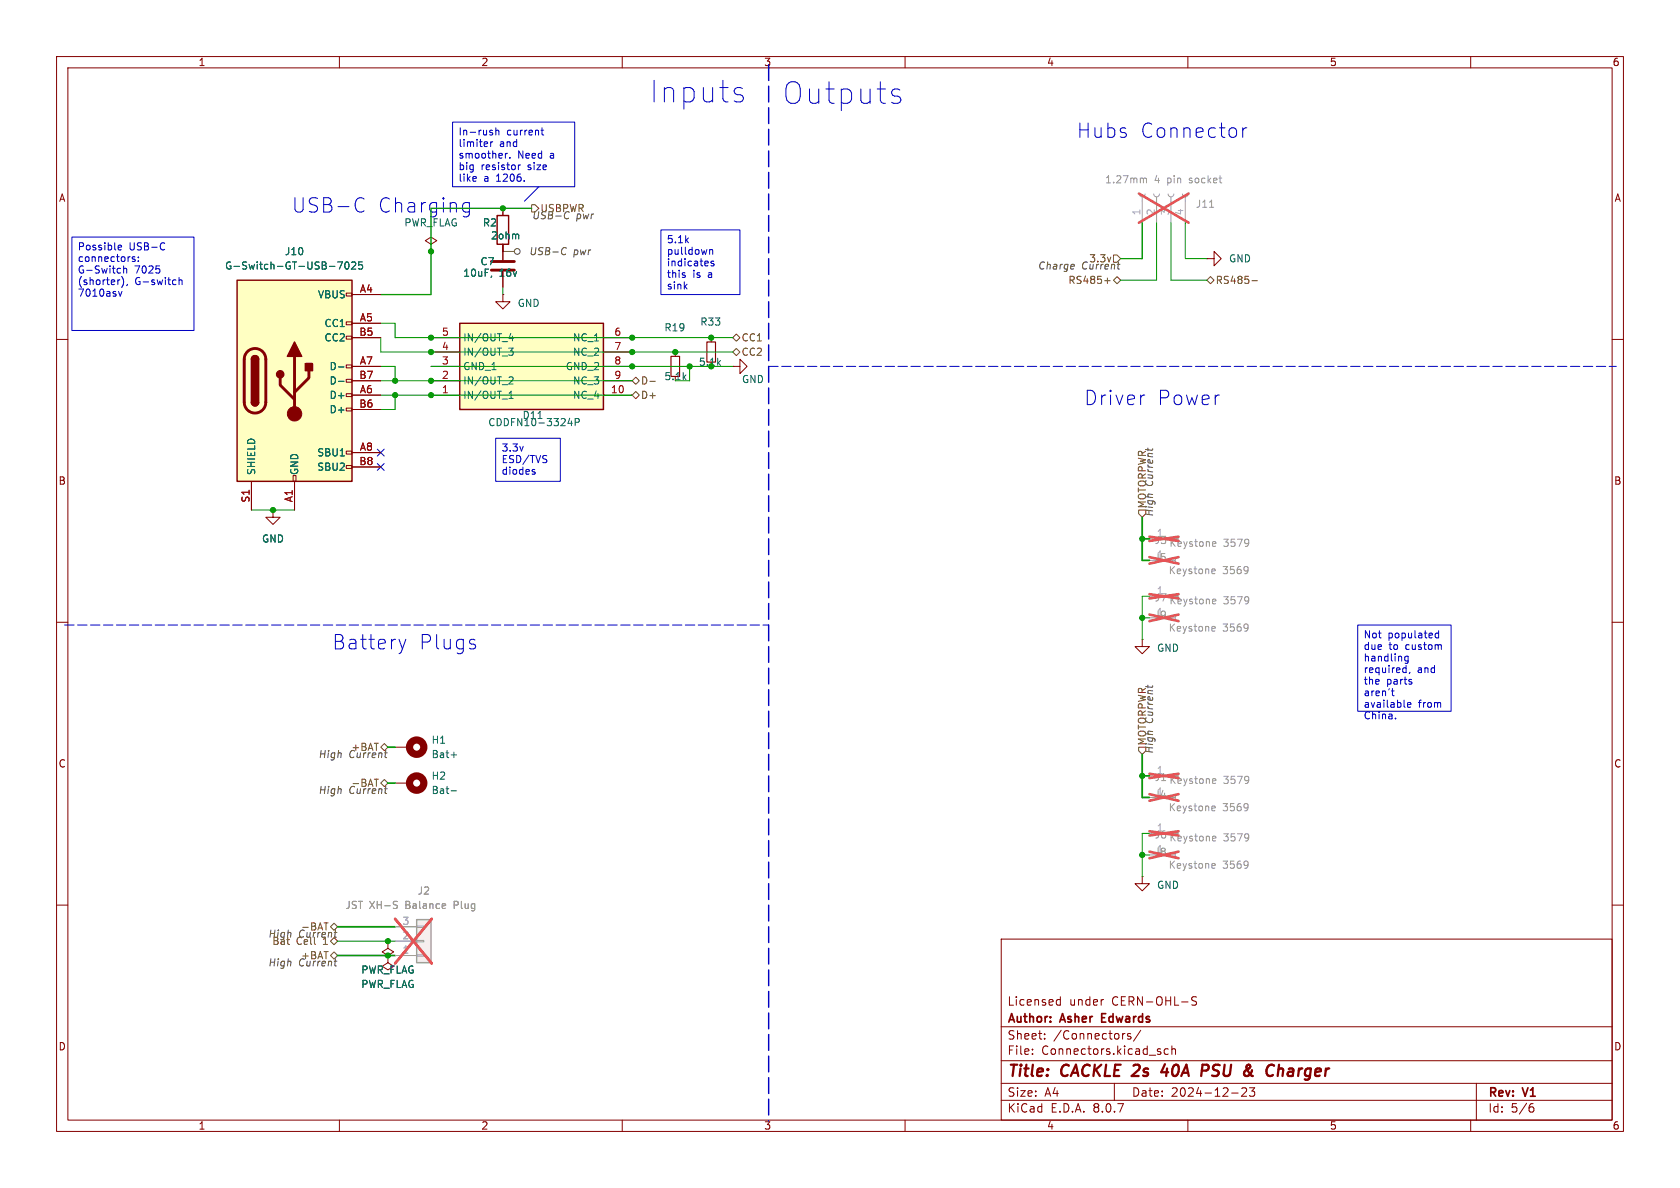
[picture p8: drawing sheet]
<svg xmlns="http://www.w3.org/2000/svg" width="297mm" height="210mm" viewBox="0 0 297 210" stroke-linecap="round" stroke-linejoin="round" font-family="sans-serif">
<g fill="none" stroke="#840000" stroke-width=".18">
<path d="M10 10h277v190h-277zM12 12h273v186h-273zM60 10v2M110 10v2M160 10v2M210 10v2M260 10v2M125.7 59.7v.8M10 60h2M119.4 62.2v.8M129.5 64.8h1.3v-1.3l1.3 1.3-1.3 1.2v-1.2M129.5 64.8h.1"/>
<path d="M285 60h2M10 110h2M285 110h2M10 160h2M177 166h108v32h-108zM186.9 177.6h.6M186.9 176.8h.6M187.5 176.2v1.5M195 176.7h.1M211.5 176.3l-.5-.1-.3 .1v.5l.7 .3 .1 .3-.3 .3-.5-.1M285 160h2M60 198v2"/>
<path d="M110 198v2M160 198v2M177 194.5h108M177 191.5h108M177 187.5h108M177 181.5h108M182.5 186.3v.1M182.5 185.5v.1M184.7 183.6v.1M184.7 182.8v.1M197 191.5v3M198.7 182.7h.2"/>
<path d="M199.9 182.8l-.4-.1-.2 .2 .1 .2 .5 .2v.3h-.6M201.7 182.1l-1.3 2M205.2 186v.3M206.5 185.5l-.4-.1-.3 .3v.4l.2 .2h.5M207.2 185.5l.2-.1 .3 .1 .1 .9M207.2 184.9v1.5M210 198v2M217.7 193.2h1.2M219.5 192.4l.6-.1 .2 .1 .1 .3-.9 1.1h.9M220.9 192.3h.9l-.5 .6 .4 .1v.7l-.2 .1h-.4l-.2-.1M260 198v2M261 191.5v6.5"/>
<path d="M270.6 195.7h.4l.2 .3-.1 .5-.5 .1M271 195.1l-.4 .1"/>
</g>
<path d="M205.9 188.1l-.6 1.4h1.2M206.3 188.9l-.1 1.3M212.6 188.2l.9 .1a.58 .58 0 0 1-.3 1h-.7M226.1 189l.2-.1 .5 .1-.1 1.2" fill="none" stroke="#840000" stroke-width=".4"/>
<path d="M194.8 179.9h.5M195.5 179.2h-.7v1.5h.7" fill="none" stroke="#840000" stroke-width=".3"/>
<path d="M203.2 109.2h4.6M208.3 108.7l-.4 .2-.1 .3 .1 .4 .4 .1" fill="none" stroke="#a1a1a1" stroke-width=".18"/>
<path d="M214.4 110.7l.4 .1v.2l-.6 .2M214.8 111.5l-.4 .1M220.6 110.4v.9M220.6 110.9v.1" fill="none" stroke="#989898" stroke-width=".18"/>
<path d="M203.2 108.6l5.2 1.2M208.4 108.6l-5.2 1.2" fill="none" stroke="#e65255" stroke-width=".46"/>
<path d="M118.6 63h1.5v3.5h-1.5zM125 60.5h1.5v3.5h-1.5z" fill="none" stroke="#840000" stroke-width=".2"/>
<path d="M81.3 57.2h25.4v15.2h-25.4z" fill="#ffffc2"/>
<path d="M81.3 57.2h25.4v15.2h-25.4z" fill="none" stroke="#840000" stroke-width=".25"/>
<path d="M76.2 59.7h5.1M106.7 59.7h5.1M76.2 69.9h5.1M76.2 67.3h5.1M76.2 64.8h5.1M76.2 62.2h5.1M106.7 69.9h5.1M106.7 67.3h5.1M106.7 64.8h5.1M106.7 62.2h5.1" fill="none" stroke="#840000" stroke-width=".18"/>
<path d="M90 59.8h.8M90.6 59.4v.9M89.9 61.5h.8l-.4 .5 .4 .1v.5l-.2 .2h-.4M90 70.4h.7M90 69.5l.4-.3v1.2M90.2 66.6l.4 .1 .1 .3-.8 .9h.8M100.7 73.9l-.3 .9h.8M101 74.4v.9M101.7 74.7l.6-.1 .1-.2-.1-.3-.6-.1v1.3" fill="none" stroke="#006464" stroke-width=".18"/>
<path d="M73.7 162.6h2.5v7.6h-2.5z" fill="#f0f0f0"/>
<g fill="none" stroke="#a1a1a1" stroke-width=".18">
<path d="M201.4 34.3l.2 .3 .3 .2 .4-.2 .1-.3M201.9 34.8v4.6M204 34.3l.1 .3 .4 .2 .3-.2 .2-.3M204.5 34.8v4.6M206.5 34.3l.2 .3 .3 .2 .4-.2 .1-.3M207 34.8v4.6M209 34.3l.2 .3 .4 .2 .3-.2 .2-.3M209.5 34.8v4.6M203.2 99.1h4.6M203.2 95.3h3.8M208.3 98.6l-.4 .1-.1 .4 .1 .3 .4 .2M203.2 105.4h3.8"/>
<path d="M203.2 137.2h3.8M203.2 141h4.6M208.3 140.5l-.4 .1-.1 .4 .1 .3 .4 .2M69.8 168.9h3.9M69.8 166.4h3.9M69.8 163.8h3.9M73.7 163.7h1.2v.3h-1.2zM73.7 166.2h1.2v.3h-1.2zM73.7 168.8h1.2v.2h-1.2z"/>
</g>
<path d="M73.7 162.6h2.5v7.6h-2.5z" fill="none" stroke="#a1a1a1" stroke-width=".25"/>
<g fill="none" stroke="#989898" stroke-width=".18">
<path d="M202.1 31.7l.2-.2h.3l.1 .8M213.8 36.6h.8M214.5 95.7l.4 .1 .1 .2-.6 .2M214.9 96.5l-.4 .1M220.7 95.4v.9M220.8 95.9l-.1 .1M214.4 100.6h.4v.3l-.6 .1M214.5 105.9l.4 .1 .1 .2-.6 .1M214.8 101.4h-.4M214.9 106.7l-.4 .1M220.6 100.3v.8M220.6 100.7v.1"/>
<path d="M220.7 105.6v.8M220.8 106l-.1 .1M214.5 137.7h.4l.1 .3-.6 .1M214.9 138.4l-.4 .1M220.7 137.4v.8M220.8 137.8l-.1 .1M69.8 159.3l.5 .1M70 160l.3 .2-.3 .4M78.6 159.8l.2 .3-.6 .1M214.4 142.5h.4v.3l-.6 .1M214.8 143.3h-.4M220.6 142.2v.8"/>
<path d="M220.6 142.6v.1M78.7 160.5l-.1 .1"/>
</g>
<g fill="none" stroke="#e65255" stroke-width=".46">
<path d="M201.3 34.2l8.8 5.2M210.1 34.2l-8.8 5.2M203.2 98.5l5.2 1.1M203.2 94.9l5.2 .7M208.4 98.5l-5.2 1.1M208.4 94.9l-5.2 .7M203.2 105l5.2 .8M208.4 105l-5.2 .8M203.2 136.8l5.2 .7M208.4 136.8l-5.2 .7M203.2 140.4l5.2 1.2M208.4 140.4l-5.2 1.2"/>
<path d="M69.8 162.4l6.5 7.9M76.3 162.4l-6.5 7.9"/>
</g>
<g fill="none" stroke="#840000" stroke-width=".18">
<path d="M88.9 36.8v1.3M76.2 43.2l1-.7-1-.6-1 .6 1 .7v1.3M76.2 44.5h.1M88.9 52.1v1.2h1.3l-1.3 1.3-1.3-1.3h1.3M88.9 52.1h.1M88.9 43.2v2.8M88.9 48v2.8M213.4 45.7h1.2v-1.2l1.3 1.2-1.3 1.3v-1.3M213.4 45.7h.1M48.3 90.2v1.2h1.2l-1.2 1.3-1.3-1.3h1.3M48.3 90.2h.1M201.9 113v1.3h1.3l-1.3 1.3-1.2-1.3h1.2"/>
<path d="M201.9 113h.1M69.8 138.4h2.6M69.8 132.1h2.6M68.6 166.4v1.2l1 .7-1 .6-1-.6 1-.7M68.6 166.4h.1M68.6 168.9v1.3l1 .6-1 .7-1-.7 1-.6M68.6 168.9h.1"/>
</g>
<path d="M87.9 38.1h2v5.1h-2z" fill="none" stroke="#840000" stroke-width=".25"/>
<path d="M86.9 48.8l-.1 .2M91.5 41.4l.2 .2v.6M79.8 139.8h.9M79.8 133.4h.9" fill="none" stroke="#006464" stroke-width=".18"/>
<g fill="none" stroke="#840000" stroke-width="1.3">
<circle cx="73.7" cy="138.4" r="1.27"/>
<circle cx="73.7" cy="132.1" r="1.27"/>
</g>
<path d="M86.9 47.8h4M86.9 46.2h4" fill="none" stroke="#840000" stroke-width=".51"/>
<path d="M41.9 49.5h20.3v35.6h-20.3z" fill="#ffffc2"/>
<g fill="none" stroke="#840000" stroke-width=".18">
<path d="M88.9 36.8v1.3M61.2 59.4h1v.5h-1zM61.2 56.9h1v.5h-1zM61.2 51.8h1v.5h-1zM62.2 52.1h5.1M62.2 57.2h5.1M62.2 59.7h5.1M88.9 43.2v2.8M88.9 48v2.8M61.2 79.8h1v.5h-1zM61.2 72.1h1v.5h-1zM61.2 69.6h1v.5h-1z"/>
<path d="M61.2 67.1h1v.5h-1zM61.2 64.5h1v.5h-1zM62.2 69.9h5.1M62.2 64.8h5.1M62.2 72.4h5.1M62.2 67.3h5.1M44.4 85.1v5.1M48.3 90.2h.1M51.8 84.1h.5v1h-.5zM52.1 85.1v5.1M61.2 82.3h1v.5h-1zM62.2 80h5.1"/>
<path d="M62.2 82.6h5.1M201.9 154.9v1.3h1.3l-1.3 1.3-1.2-1.3h1.2M201.9 154.9h.1M68.6 166.4h.1M68.6 168.9h.1"/>
</g>
<path d="M41.9 49.5h20.3v35.6h-20.3zM44.4 71.1a.64 .64 0 0 0 .7 .7 .64 .64 0 0 0 .6-.7M44.4 63.5a.64 .64 0 0 1 .7-.6 .64 .64 0 0 1 .6 .6" fill="none" stroke="#840000" stroke-width=".25"/>
<path d="M43.7 62.2a1.9 1.9 0 0 1 2.1-.5 1.9 1.9 0 0 1 1.2 1.8v7.6a1.91 1.91 0 0 1-1.9 1.9 1.91 1.91 0 0 1-1.9-1.9v-7.7l.2-.7zM49.5 66.8v1.3l2.6 2.5M52.1 63v10.2M54.6 65.5v1.3l-2.5 2.5" fill="none" stroke="#840000" stroke-width=".51"/>
<g fill="#840000" stroke="#840000" stroke-width=".25">
<path d="M44.4 71.1h1.3a.64 .64 0 0 1-.6 .7 .64 .64 0 0 1-.7-.7z"/>
<path d="M44.4 63.5h1.3v7.6h-1.3z"/>
<path d="M44.6 63.1a.64 .64 0 0 1 .7-.2 .64 .64 0 0 1 .4 .6h-1.3z"/>
<path d="M52.1 60.5l1.2 2.5h-2.5z"/>
<path d="M54 64.3h1.2v1.2h-1.2z"/>
<circle cx="49.5" cy="66.2" r=".63"/>
</g>
<circle cx="52.1" cy="73.2" r="1.27" fill="#840000" stroke="#840000" stroke-width=".18"/>
<path d="M58.2 47.1h1M59.7 46.3h.8l-.5 1.3M61.1 46.4l.2-.1a.68 .68 0 0 1 .4 .6 .68 .68 0 0 1-.4 .7 .84 .84 0 0 1-.2-1.2zM62.2 46.4l.5-.1 .2 .4-.8 .9h.8M64 46.3h-.6v.6l.2-.1h.4l.1 .2-.1 .4-.1 .2-.5-.2M86.9 48.8l-.1 .2M91.5 41.4l.2 .2v.6M59.8 64.9h1M59.8 67.4h1" fill="none" stroke="#006464" stroke-width=".18"/>
<path d="M203.2 147.3h3.8M203.2 151.1h4.6M208.3 150.6l-.4 .2-.1 .3 .1 .4 .4 .1M69.8 168.9h3.9M69.8 166.4h3.9M69.8 163.8h3.9" fill="none" stroke="#a1a1a1" stroke-width=".18"/>
<path d="M69.8 159.3l.5 .1M70 160l.3 .2-.3 .4M78.6 159.8l.2 .3-.6 .1M214.4 152.6l.4 .1v.2l-.6 .2M214.5 147.8l.4 .1 .1 .2-.6 .1M214.8 153.4l-.4 .1M214.9 148.6l-.4 .1M220.6 152.3v.9M220.6 152.8v.1M220.7 147.5v.9M220.8 147.9l-.1 .2M78.7 160.5l-.1 .1" fill="none" stroke="#989898" stroke-width=".18"/>
<path d="M203.2 146.9l5.2 .8M203.2 150.5l5.2 1.2M208.4 146.9l-5.2 .8M208.4 150.5l-5.2 1.2M69.8 162.4l6.5 7.9M76.3 162.4l-6.5 7.9" fill="none" stroke="#e65255" stroke-width=".46"/>
<g fill="none" stroke="#484848" stroke-width=".18">
<path d="M100.5 38.6l-.4 .1M88.9 44.5h2M99.6 43.8h.3l.2 .1M100 44.9l-.4 .1M189.8 46.7l.1 .3-.6 .1M197.5 46.7h.5M197.8 47.6h.1M203.8 79.3v.1M68 139.4h.5M68 133.1h.5M68.2 133.9h.2M203.8 121.2v.1"/>
<path d="M68.2 140.3h.2M59.1 169.9h.5M59.1 164.8h.5M59.3 170.8h.2M59.3 165.7h.2"/>
<circle cx="91.4" cy="44.5" r=".51"/>
</g>
<g fill="none" stroke="#725600" stroke-width=".18">
<path d="M94 36.2h.6l.6 .6-.6 .7h-.6zM129.5 59.7l.7-.6 .6 .6-.6 .6zM195.3 49.6h1M195.8 49.1v1M196.8 49.5l.7-.6 .6 .6-.6 .7zM196.8 45.1h.7l.6 .6-.6 .7h-.7zM213.4 49.5l.6-.6 .6 .6-.6 .7zM221.3 49.6h1M111.8 67.3l.6-.6 .6 .6-.6 .6zM111.8 69.9l.6-.7 .6 .7-.6 .6zM114.9 67.4h1M129.5 62.2l.7-.6 .6 .6-.6 .7z"/>
<path d="M201.3 90.2h1.3v.6l-.7 .6-.6-.6zM66.2 137.7h.7M67.9 137.8l.7 .6-.7 .7-.6-.7zM67.9 131.4l.7 .7-.7 .6-.6-.6zM201.3 132.1h1.3v.6l-.7 .7-.6-.7zM57.3 163.1h.7M58.4 168.9l.7-.6 .6 .6-.6 .6zM58.4 166.4l.7-.7 .6 .7-.6 .6zM58.4 163.8l.7-.6 .6 .6-.6 .7z"/>
</g>
<g fill="none" stroke="#0000c2" stroke-width=".18">
<path d="M130.9 16.7l.3 .2 .2 .4-.2 .5-.3 .2M130.9 15.5l.3 .2M158.2 17h.5l.4 .2 .2 .5-.2 .4-.4 .2h-.7M158.2 15.7h.5l.4 .2M63.6 35l.8 .2M64.4 37.3l-.8 .2M80 21.6h21.6v11.4h-21.6zM82 37.4l.3 .1 .7-.1M82 35.9l.3-.1 .7 .1M83 35.8v2.1a.69 .69 0 0 1-.9 .4M84.1 31.3l.1 .2-.6 .1M86.7 25.1v.8"/>
<path d="M86.9 23.4l.2 .2-.2 .3M86.9 23l.1 .1M87.1 25.1l-.4 .2M87.7 22.6v1.3M87.7 23.1l.1-.1 .3 .1 .1 .8M89.3 27.1v.9M89.7 27.1l-.4 .2M90.1 27.8v.2M91.6 29.2v.8M92 29.2l-.4 .2M92.7 31.9v.1M95.2 33l-2.5 2.6"/>
<path d="M95.6 23h.5M95.8 22.6v1.1l.3 .2M219.7 22.6v1.7M220.4 22.6a.65 .65 0 0 0-.7 .5M12.7 41.9h21.6v16.5h-21.6zM20.9 43.8l.6-.2-.1-.2-.3-.1-.2 .2v.6h.5M20.9 51.5l.4 .9 .3-.9M21.5 48.9a1.46 1.46 0 0 1 0 1.9M21.9 47v1.3M21.9 47.5l.1-.1 .3 .1 .1 .8M22.5 50.3l-.1 .2M23.9 45.4h-.4l-.1 .2v.1l.5 .2v.3h-.5"/>
<path d="M24.5 46.1v.1M24.5 45.4v.2M28.2 47.6v.6M28.8 42.9l.3 .1M29.1 44.1l-.3 .1M31.7 49v1.3M31.7 49.6l.1-.1h.3l.1 .8M116.8 40.6h14v11.5h-14zM121.1 48.7v.3M125.5 44.1v.9M125.5 44.2l.1-.1 .3 .1 .1 .8M126.2 46.2h-.3l-.2 .1 .1 .2 .4 .1v.3h-.5"/>
<path d="M87.6 77.5h11.5v7.6h-11.5zM202.1 69.8h.3M94.2 83.4l.3 .1 .1 .2-.2 .1h-.2M94.2 83h.3M70.5 113l.6 1.7M71.1 114.7l-.2 .6M71.7 113l-.6 1.7M84 114l.1 .2-.1 .4M240 110.5h16.5v15.2h-16.5zM248.2 118.1h.4M248.6 117.6v1.3M248.6 118.8l-.4 .1"/>
<path d="M248.9 116v1l-.2 .3-.3-.1M248.9 116.1l-.3-.1-.3 .2 .2 .6h.4M249.2 118.8l-.1 .3M254.3 111.5v1.3M254.3 112l-.3-.1-.3 .3 .1 .5h.5M254.7 114l.1 .8M246.2 121.7v1.1l.3 .2M246.7 127v.1M248.8 124.6l.6-.1v-.3h-.4l-.2 .2 .1 .6h.5M249.5 120.6v.3"/>
</g>
<path d="M135.9 11.4v186.7" fill="none" stroke="#0000c2" stroke-width=".25" stroke-dasharray="2.8 1"/>
<path d="M135.9 64.8h149.8M11.4 110.5h124.5" fill="none" stroke="#0000c2" stroke-width=".18" stroke-dasharray="1.7 .6"/>
<g fill="none" stroke="#009600" stroke-width=".18">
<path d="M204.5 39.4v10.1h-6.4M207 39.4v10.1h6.4M209.5 39.4v6.3h3.9M67.3 57.2h2.5v2.5h59.7M67.3 59.7v2.5h62.2M88.9 50.8v1.3M67.3 64.8h2.5v2.5M67.3 67.3h44.5M67.3 69.9h44.5M69.8 69.9v2.5h-2.5M76.2 64.8h53.3M121.9 64.8v2.5h-2.5"/>
<path d="M44.4 90.2h7.7M201.9 109.2h1.3M203.2 105.4h-1.3v7.6M201.9 151.1h1.3M203.2 147.3h-1.3v7.6M59.7 166.4h10.1"/>
</g>
<path d="M94 36.8h-17.8v15.3h-8.9M201.9 39.4v6.3h-3.8M88.9 43.2v1.3" fill="none" stroke="#009600" stroke-width=".23"/>
<path d="M201.9 95.3h1.3M201.9 91.4v7.7h1.3M68.6 138.4h1.2M68.6 132.1h1.2M201.9 137.2h1.3M201.9 133.4v7.6h1.3M59.7 168.9h10.1M59.7 163.8h10.1" fill="none" stroke="#009600" stroke-width=".3"/>
<path d="M66.7 79.4l1.2 1.2M67.9 79.4l-1.2 1.2M66.7 81.9l1.2 1.3M67.9 81.9l-1.2 1.3" fill="none" stroke="#000084" stroke-width=".18"/>
<g fill="#009600" stroke="#009600" stroke-width=".18">
<circle cx="76.2" cy="44.5" r=".46"/>
<circle cx="76.2" cy="59.7" r=".46"/>
<circle cx="76.2" cy="62.2" r=".46"/>
<circle cx="48.3" cy="90.2" r=".46"/>
<circle cx="76.2" cy="69.9" r=".46"/>
<circle cx="76.2" cy="67.3" r=".46"/>
<circle cx="88.9" cy="36.8" r=".46"/>
<circle cx="119.4" cy="62.2" r=".46"/>
<circle cx="111.8" cy="59.7" r=".46"/>
<circle cx="111.8" cy="64.8" r=".46"/>
<circle cx="111.8" cy="62.2" r=".46"/>
<circle cx="121.9" cy="64.8" r=".46"/>
<circle cx="69.8" cy="69.9" r=".46"/>
<circle cx="69.8" cy="67.3" r=".46"/>
<circle cx="68.6" cy="168.9" r=".46"/>
<circle cx="68.6" cy="166.4" r=".46"/>
<circle cx="201.9" cy="95.3" r=".46"/>
<circle cx="125.7" cy="59.7" r=".46"/>
<circle cx="201.9" cy="151.1" r=".46"/>
<circle cx="201.9" cy="109.2" r=".46"/>
<circle cx="201.9" cy="137.2" r=".46"/>
</g>
<g font-size="5.3" fill="#0000c2">
<text x="114.9" y="18.4">Inputs</text>
<text x="138.4" y="18.6">Outputs</text>
</g>
<g font-size="3.5" fill="#0000c2">
<text x="190.3" y="24.6">Hubs</text>
<text x="201.5" y="24.6">Connector</text>
<text x="51.6" y="37.8">USB-C</text>
<text x="66.8" y="37.8">Charging</text>
<text x="191.6" y="71.9">Driver</text>
<text x="204.5" y="71.9">Power</text>
<text x="58.7" y="115">Battery</text>
<text x="74" y="115">Plugs</text>
</g>
<g font-size="2.8" fill="#840000">
<text x="178" y="190.9">Title:</text>
<text x="187.7" y="190.9">CACKLE 2s</text>
<text x="207" y="190.9">40A</text>
<text x="214.8" y="190.9">PSU</text>
<text x="223.1" y="190.9">&amp;</text>
<text x="227.9" y="190.9">Charger</text>
</g>
<g font-size="2.1" fill="#840000">
<text x="178" y="178">Licensed</text>
<text x="189" y="178">under</text>
<text x="196.6" y="178">CERN-OHL-S</text>
<text x="178" y="184">Sheet:</text>
<text x="178" y="181.2">Author:</text>
<text x="186.2" y="184">/Connectors/</text>
<text x="187.6" y="181.2">Asher</text>
<text x="195.4" y="181.2">Edwards</text>
<text x="178" y="186.7">File:</text>
<text x="184.1" y="186.7">Connectors.kicad_sch</text>
<text x="178" y="196.9">KiCad</text>
<text x="178" y="194.1">Size:</text>
<text x="184.7" y="194.1">A4</text>
<text x="185.7" y="196.9">E.D.A.</text>
<text x="193.3" y="196.9">8.0.7</text>
<text x="200" y="194.1">Date:</text>
<text x="207" y="194.1">2024-12-23</text>
<text x="263" y="194.3">Rev:</text>
<text x="263" y="196.9">Id:</text>
<text x="267.1" y="196.9">5/6</text>
<text x="269.4" y="194.3">V1</text>
</g>
<g font-size="1.8" fill="#840000">
<text x="35" y="11.9">1</text>
<text x="85" y="11.9">2</text>
<text x="135" y="11.9">3</text>
<text x="185" y="11.9">4</text>
<text x="235" y="11.9">5</text>
<text x="285" y="11.9">6</text>
<text x="10.3" y="35.9">A</text>
<text x="285.3" y="35.9">A</text>
<text x="10.3" y="85.9">B</text>
<text x="285.3" y="85.9">B</text>
<text x="10.3" y="135.9">C</text>
<text x="285.3" y="135.9">C</text>
<text x="10.3" y="185.9">D</text>
<text x="285.3" y="185.9">D</text>
<text x="35" y="199.9">1</text>
<text x="85" y="199.9">2</text>
<text x="135" y="199.9">3</text>
<text x="185" y="199.9">4</text>
<text x="235" y="199.9">5</text>
<text x="285" y="199.9">6</text>
</g>
<g font-size="1.8" fill="#0000c2">
<text x="81" y="24.3">In-rush</text>
<text x="81" y="26.3">limiter</text>
<text x="81" y="28.4">smoother.</text>
<text x="88.3" y="26.3">and</text>
<text x="89.6" y="24.3">current</text>
<text x="91.5" y="28.4">Need</text>
<text x="97.3" y="28.4">a</text>
<text x="81" y="30.4">big</text>
<text x="81" y="32.4">like</text>
<text x="85" y="30.4">resistor</text>
<text x="85.5" y="32.4">a</text>
<text x="87.8" y="32.4">1206.</text>
<text x="93.4" y="30.4">size</text>
<text x="71.4" y="40.2">PWR_FLAG</text>
<text x="13.7" y="44.6">Possible</text>
<text x="13.7" y="46.6">connectors:</text>
<text x="22.8" y="44.6">USB-C</text>
<text x="117.8" y="43.3">5.1k</text>
<text x="117.8" y="45.4">pulldown</text>
<text x="117.8" y="47.4">indicates</text>
<text x="13.7" y="48.7">G-Switch</text>
<text x="13.7" y="50.7">(shorter),</text>
<text x="13.7" y="52.8">7010asv</text>
<text x="23.8" y="48.7">7025</text>
<text x="23.8" y="50.7">G-switch</text>
<text x="117.8" y="49.5">this</text>
<text x="117.8" y="51.5">sink</text>
<text x="122.5" y="49.5">is</text>
<text x="125.3" y="49.5">a</text>
<text x="88.6" y="80.1">3.3v</text>
<text x="88.6" y="82.2">ESD/TVS</text>
<text x="88.6" y="84.2">diodes</text>
<text x="241" y="113.2">Not</text>
<text x="245.4" y="113.2">populated</text>
<text x="241" y="115.2">due</text>
<text x="241" y="117.3">handling</text>
<text x="241" y="119.3">required,</text>
<text x="245.5" y="115.2">to</text>
<text x="248.6" y="115.2">custom</text>
<text x="250.6" y="119.3">and</text>
<text x="241" y="121.3">the</text>
<text x="241" y="123.4">aren't</text>
<text x="241" y="125.4">available</text>
<text x="245.1" y="121.3">parts</text>
<text x="250.7" y="125.4">from</text>
<text x="241" y="127.5">China.</text>
</g>
<g font-size="1.8" fill="#989898">
<text x="195.3" y="32.6">1.27mm</text>
<text x="204.1" y="32.6">4</text>
<text x="206.4" y="32.6">pin</text>
<text x="210.5" y="32.6">socket</text>
<text x="211.3" y="36.9">J11</text>
<text x="204" y="99.4">J5</text>
<text x="204" y="96.4">J3</text>
<text x="204.4" y="98.8">1</text>
<text x="206.5" y="101.7">Keystone</text>
<text x="206.6" y="96.9">Keystone</text>
<text x="216.1" y="101.7">3569</text>
<text x="216.3" y="96.9">3579</text>
<text x="204" y="106.5">J7</text>
<text x="206.6" y="107">Keystone</text>
<text x="216.3" y="107">3579</text>
<text x="204" y="109.6">J9</text>
<text x="204.4" y="109">1</text>
<text x="206.5" y="111.9">Keystone</text>
<text x="216.1" y="111.9">3569</text>
<text x="204.4" y="136.9">1</text>
<text x="204" y="141.3">J4</text>
<text x="204" y="138.3">J1</text>
<text x="204.4" y="140.7">1</text>
<text x="206.5" y="143.6">Keystone</text>
<text x="206.6" y="138.8">Keystone</text>
<text x="216.1" y="143.6">3569</text>
<text x="216.3" y="138.8">3579</text>
<text x="204" y="148.4">J6</text>
<text x="204.4" y="147.1">1</text>
<text x="206.6" y="148.9">Keystone</text>
<text x="216.3" y="148.9">3579</text>
<text x="204" y="151.5">J8</text>
<text x="204.4" y="150.9">1</text>
<text x="206.5" y="153.8">Keystone</text>
<text x="216.1" y="153.8">3569</text>
<text x="61" y="160.9">JST XH-S</text>
<text x="71.8" y="160.9">Balance</text>
<text x="73.7" y="158.3">J2</text>
<text x="80.5" y="160.9">Plug</text>
</g>
<g font-size="1.8" fill="#006464">
<text x="85.3" y="40.2">R2</text>
<text x="39.7" y="47.9">G-Switch-GT-USB-7025</text>
<text x="50.3" y="45.3">J10</text>
<text x="84.8" y="47.1">C7</text>
<text x="86.7" y="42.5">2ohm</text>
<text x="217.2" y="46.6">GND</text>
<text x="56.1" y="52.9">VBUS</text>
<text x="81.8" y="49.1">10uF,</text>
<text x="88.2" y="49.1">16v</text>
<text x="57.3" y="58">CC1</text>
<text x="91.4" y="54.5">GND</text>
<text x="117.4" y="58.8">R19</text>
<text x="123.7" y="57.8">R33</text>
<text x="57.3" y="60.6">CC2</text>
<text x="58.2" y="65.6">D-</text>
<text x="81.8" y="65.6">GND_1</text>
<text x="81.8" y="63.1">IN/OUT_3</text>
<text x="81.8" y="60.6">IN/OUT_4</text>
<text x="99.9" y="65.6">GND_2</text>
<text x="101.2" y="60.6">NC_1</text>
<text x="101.2" y="63.1">NC_2</text>
<text x="58.2" y="70.7">D+</text>
<text x="58.2" y="68.2">D-</text>
<text x="81.8" y="70.7">IN/OUT_1</text>
<text x="81.8" y="68.2">IN/OUT_2</text>
<text x="101.2" y="70.7">NC_4</text>
<text x="101.2" y="68.2">NC_3</text>
<text x="117.4" y="67.4">5.1k</text>
<text x="131.1" y="67.9">GND</text>
<text x="58.2" y="73.3">D+</text>
<text x="86.2" y="75.5">CDDFN10-3324P</text>
<text x="92.3" y="74.3">D11</text>
<text x="56" y="80.9">SBU1</text>
<text x="56" y="83.4">SBU2</text>
<text x="45.3" y="84.1" transform="rotate(-90 45.3 84.1)">SHIELD</text>
<text x="52.9" y="84.1" transform="rotate(-90 52.9 84.1)">GND</text>
<text x="46.2" y="96.1">GND</text>
<text x="204.5" y="115.4">GND</text>
<text x="76.2" y="131.7">H1</text>
<text x="76.2" y="134.2">Bat+</text>
<text x="76.2" y="140.6">Bat-</text>
<text x="76.2" y="138">H2</text>
<text x="204.5" y="157.3">GND</text>
<text x="63.8" y="172.3">PWR_FLAG</text>
<text x="63.8" y="174.9">PWR_FLAG</text>
</g>
<g font-size="1.8" fill="#484848">
<text x="94" y="39">USB-C</text>
<text x="95.4" y="37.7">USBPWR</text>
<text x="101.8" y="39">pwr</text>
<text x="93.5" y="45.3">USB-C</text>
<text x="101.3" y="45.3">pwr</text>
<text x="183.4" y="47.9">Charge</text>
<text x="191.2" y="47.9">Current</text>
<text x="192.5" y="46.6">3.3v</text>
<text x="202.8" y="90" transform="rotate(-90 202.8 90)">MOTORPWR</text>
<text x="204.1" y="86" transform="rotate(-90 204.1 86)">Current</text>
<text x="204.1" y="91.4" transform="rotate(-90 204.1 91.4)">High</text>
<text x="202.8" y="131.9" transform="rotate(-90 202.8 131.9)">MOTORPWR</text>
<text x="204.1" y="127.9" transform="rotate(-90 204.1 127.9)">Current</text>
<text x="56.2" y="134.2">High</text>
<text x="61.6" y="134.2">Current</text>
<text x="62" y="132.9">+BAT</text>
<text x="204.1" y="133.4" transform="rotate(-90 204.1 133.4)">High</text>
<text x="56.2" y="140.6">High</text>
<text x="61.6" y="140.6">Current</text>
<text x="62" y="139.3">-BAT</text>
<text x="47.3" y="166">High</text>
<text x="48" y="167.2">Bat</text>
<text x="52.4" y="167.2">Cell</text>
<text x="52.7" y="166">Current</text>
<text x="53.1" y="164.7">-BAT</text>
<text x="57.2" y="167.2">1</text>
<text x="47.3" y="171">High</text>
<text x="52.7" y="171">Current</text>
<text x="53.1" y="169.8">+BAT</text>
</g>
<g font-size="1.8" fill="#aaa">
<text x="201.7" y="38.2" transform="rotate(-90 201.7 38.2)">1</text>
<text x="204.2" y="38.2" transform="rotate(-90 204.2 38.2)">2</text>
<text x="206.8" y="38.2" transform="rotate(-90 206.8 38.2)">3</text>
<text x="209.3" y="38.2" transform="rotate(-90 209.3 38.2)">4</text>
<text x="204.4" y="95">1</text>
<text x="204.4" y="105.2">1</text>
<text x="71" y="166.1">2</text>
<text x="71" y="163.6">3</text>
<text x="71" y="168.7">1</text>
</g>
<g font-size="1.8" fill="#a90000">
<text x="63.5" y="51.8">A4</text>
<text x="63.4" y="59.4">B5</text>
<text x="63.5" y="56.9">A5</text>
<text x="78" y="59.4">5</text>
<text x="108.5" y="59.4">6</text>
<text x="63.5" y="64.5">A7</text>
<text x="78" y="64.5">3</text>
<text x="78" y="62">4</text>
<text x="108.5" y="62">7</text>
<text x="108.5" y="64.5">8</text>
<text x="63.4" y="67.1">B7</text>
<text x="63.5" y="69.6">A6</text>
<text x="78" y="69.6">1</text>
<text x="78" y="67.1">2</text>
<text x="107.9" y="69.6">10</text>
<text x="108.5" y="67.1">9</text>
<text x="63.4" y="72.1">B6</text>
<text x="63.4" y="82.3">B8</text>
<text x="63.5" y="79.8">A8</text>
<text x="44.2" y="88.9" transform="rotate(-90 44.2 88.9)">S1</text>
<text x="51.8" y="88.9" transform="rotate(-90 51.8 88.9)">A1</text>
</g>
<g font-size="1.8" fill="#725600">
<text x="188.8" y="50.4">RS485+</text>
<text x="214.8" y="50.4">RS485-</text>
<text x="131" y="60.6">CC1</text>
<text x="131" y="63.1">CC2</text>
<text x="113.2" y="68.2">D-</text>
<text x="113.2" y="70.7">D+</text>
</g>
<text font-size="1.8" fill="#009600" x="123.5" y="64.9">5.1k</text>
</svg>
